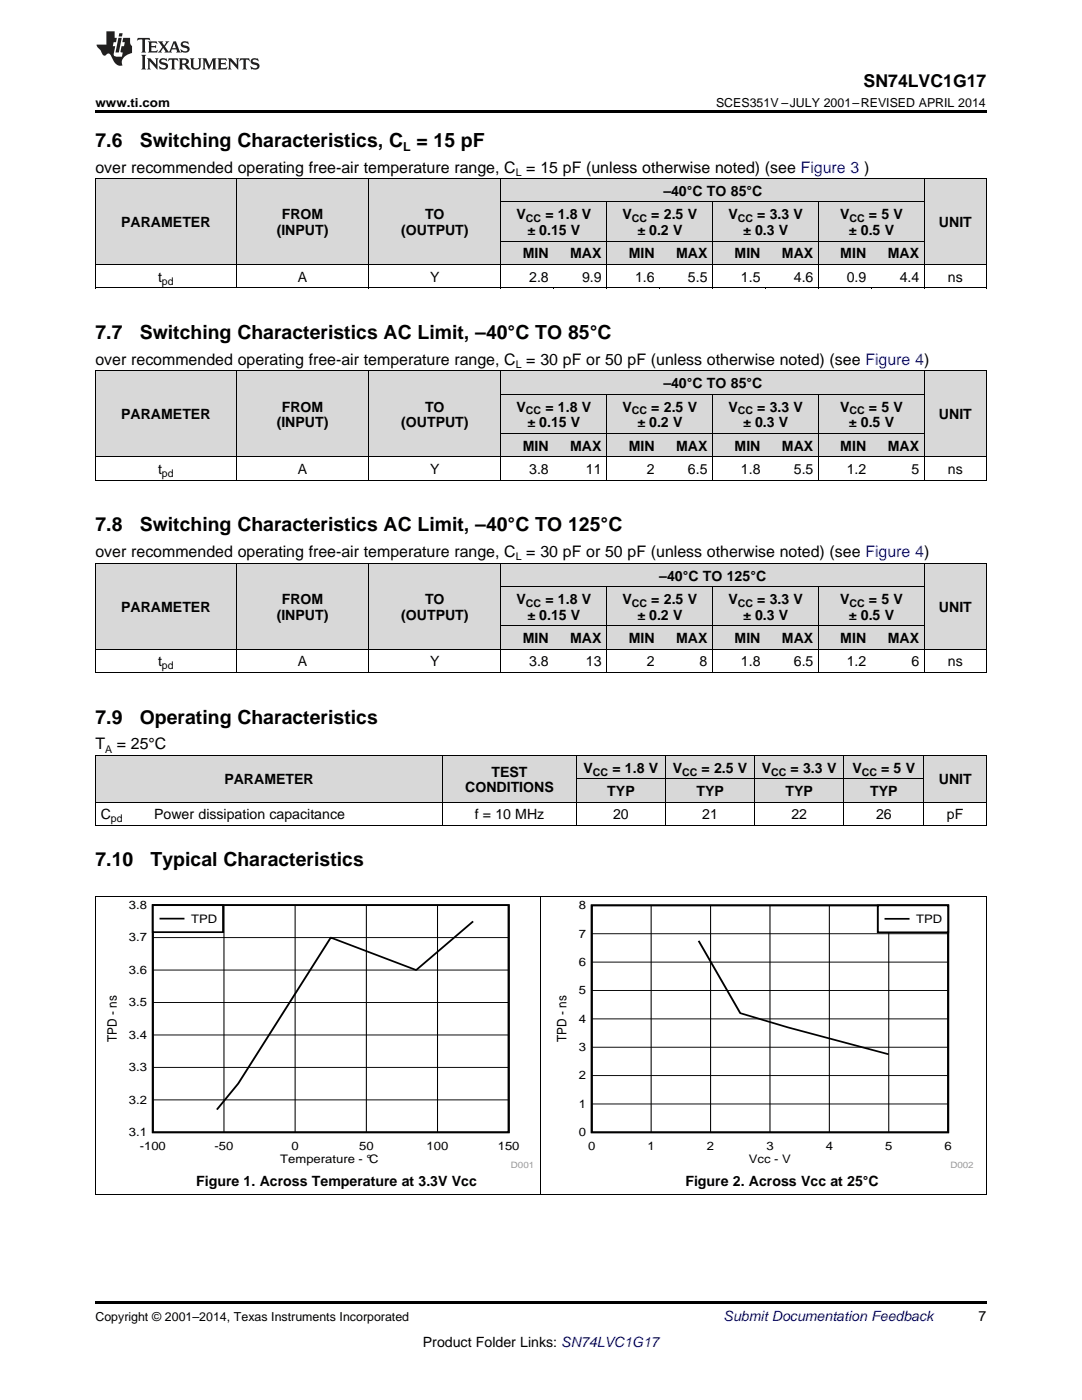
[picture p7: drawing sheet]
<svg xmlns="http://www.w3.org/2000/svg" width="216mm" height="279mm" viewBox="0 0 216 279" stroke-linecap="round" stroke-linejoin="round" font-family="sans-serif">
<g fill="#d8d8d8">
<path d="M19 150.8h10.7v9.4h-10.7z"/>
<path d="M29.7 150.8h26.7v9.4h-26.7z"/>
<path d="M56.4 150.8h32v9.4h-32z"/>
<path d="M88.4 150.8h26.6v9.4h-26.6z"/>
<path d="M115 155.5h17.8v4.7h-17.8z"/>
<path d="M132.8 155.5h17.8v4.7h-17.8z"/>
<path d="M150.6 155.5h17.8v4.7h-17.8z"/>
<path d="M168.4 155.5h16v4.7h-16z"/>
<path d="M184.4 150.8h12.4v9.4h-12.4z"/>
<path d="M115 150.8h17.8v4.7h-17.8z"/>
<path d="M132.8 150.8h17.8v4.7h-17.8z"/>
<path d="M150.6 150.8h17.8v4.7h-17.8z"/>
<path d="M168.4 150.8h16v4.7h-16z"/>
<path d="M19 112.5h28.2v17.1h-28.2z"/>
<path d="M47.2 112.5h26.4v17.1h-26.4z"/>
<path d="M73.6 112.5h26.4v17.1h-26.4z"/>
<path d="M100 125h10.6v4.6h-10.6z"/>
<path d="M110.6 125h10.5v4.6h-10.5z"/>
<path d="M121.1 125h10.6v4.6h-10.6z"/>
<path d="M131.7 125h10.6v4.6h-10.6z"/>
<path d="M142.3 125h10.5v4.6h-10.5z"/>
<path d="M152.8 125h10.6v4.6h-10.6z"/>
<path d="M163.4 125h10.6v4.6h-10.6z"/>
<path d="M174 125h10.5v4.6h-10.5z"/>
<path d="M184.5 112.5h12.3v17.1h-12.3z"/>
<path d="M100 117.1h10.6v7.9h-10.6z"/>
<path d="M110.6 117.1h10.5v7.9h-10.5z"/>
<path d="M121.1 117.1h10.6v7.9h-10.6z"/>
<path d="M131.7 117.1h10.6v7.9h-10.6z"/>
<path d="M142.3 117.1h10.5v7.9h-10.5z"/>
<path d="M152.8 117.1h10.6v7.9h-10.6z"/>
<path d="M163.4 117.1h10.6v7.9h-10.6z"/>
<path d="M174 117.1h10.5v7.9h-10.5z"/>
<path d="M100 112.5h10.6v4.6h-10.6z"/>
<path d="M110.6 112.5h10.5v4.6h-10.5z"/>
<path d="M121.1 112.5h10.6v4.6h-10.6z"/>
<path d="M131.7 112.5h10.6v4.6h-10.6z"/>
<path d="M142.3 112.5h10.5v4.6h-10.5z"/>
<path d="M152.8 112.5h10.6v4.6h-10.6z"/>
<path d="M163.4 112.5h10.6v4.6h-10.6z"/>
<path d="M174 112.5h10.5v4.6h-10.5z"/>
<path d="M19 74.1h28.2v17.1h-28.2z"/>
<path d="M47.2 74.1h26.4v17.1h-26.4z"/>
<path d="M73.6 74.1h26.4v17.1h-26.4z"/>
<path d="M100 86.6h10.6v4.6h-10.6z"/>
<path d="M110.6 86.6h10.5v4.6h-10.5z"/>
<path d="M121.1 86.6h10.6v4.6h-10.6z"/>
<path d="M131.7 86.6h10.6v4.6h-10.6z"/>
<path d="M142.3 86.6h10.5v4.6h-10.5z"/>
<path d="M152.8 86.6h10.6v4.6h-10.6z"/>
<path d="M163.4 86.6h10.6v4.6h-10.6z"/>
<path d="M174 86.6h10.5v4.6h-10.5z"/>
<path d="M184.5 74.1h12.3v17.1h-12.3z"/>
<path d="M100 78.7h10.6v7.9h-10.6z"/>
<path d="M110.6 78.7h10.5v7.9h-10.5z"/>
<path d="M121.1 78.7h10.6v7.9h-10.6z"/>
<path d="M131.7 78.7h10.6v7.9h-10.6z"/>
<path d="M142.3 78.7h10.5v7.9h-10.5z"/>
<path d="M152.8 78.7h10.6v7.9h-10.6z"/>
<path d="M163.4 78.7h10.6v7.9h-10.6z"/>
<path d="M174 78.7h10.5v7.9h-10.5z"/>
<path d="M100 74.1h10.6v4.6h-10.6z"/>
<path d="M110.6 74.1h10.5v4.6h-10.5z"/>
<path d="M121.1 74.1h10.6v4.6h-10.6z"/>
<path d="M131.7 74.1h10.6v4.6h-10.6z"/>
<path d="M142.3 74.1h10.5v4.6h-10.5z"/>
<path d="M152.8 74.1h10.6v4.6h-10.6z"/>
<path d="M163.4 74.1h10.6v4.6h-10.6z"/>
<path d="M174 74.1h10.5v4.6h-10.5z"/>
<path d="M19 35.7h28.2v17.1h-28.2z"/>
<path d="M47.2 35.7h26.4v17.1h-26.4z"/>
<path d="M73.6 35.7h26.4v17.1h-26.4z"/>
<path d="M100 48.2h10.6v4.6h-10.6z"/>
<path d="M110.6 48.2h10.5v4.6h-10.5z"/>
<path d="M121.1 48.2h10.6v4.6h-10.6z"/>
<path d="M131.7 48.2h10.6v4.6h-10.6z"/>
<path d="M142.3 48.2h10.5v4.6h-10.5z"/>
<path d="M152.8 48.2h10.6v4.6h-10.6z"/>
<path d="M163.4 48.2h10.6v4.6h-10.6z"/>
<path d="M174 48.2h10.5v4.6h-10.5z"/>
<path d="M184.5 35.7h12.3v17.1h-12.3z"/>
<path d="M100 40.4h10.6v7.8h-10.6z"/>
<path d="M110.6 40.4h10.5v7.8h-10.5z"/>
<path d="M121.1 40.4h10.6v7.8h-10.6z"/>
<path d="M131.7 40.4h10.6v7.8h-10.6z"/>
<path d="M142.3 40.4h10.5v7.8h-10.5z"/>
<path d="M152.8 40.4h10.6v7.8h-10.6z"/>
<path d="M163.4 40.4h10.6v7.8h-10.6z"/>
<path d="M174 40.4h10.5v7.8h-10.5z"/>
<path d="M100 35.7h10.6v4.7h-10.6z"/>
<path d="M110.6 35.7h10.5v4.7h-10.5z"/>
<path d="M121.1 35.7h10.6v4.7h-10.6z"/>
<path d="M131.7 35.7h10.6v4.7h-10.6z"/>
<path d="M142.3 35.7h10.5v4.7h-10.5z"/>
<path d="M152.8 35.7h10.6v4.7h-10.6z"/>
<path d="M163.4 35.7h10.6v4.7h-10.6z"/>
<path d="M174 35.7h10.5v4.7h-10.5z"/>
</g>
<path d="M19 259.7h177.8v.5h-177.8z" fill="#000"/>
<g fill="none" stroke="#000" stroke-width=".2">
<path d="M19.1 178.9v59.6M107.9 178.9v59.6M196.8 178.9v59.6M30.5 193.6h71M30.5 187.1h71M44.7 180.6v45.4M58.9 180.6v45.4M73.1 180.6v45.4M87.3 180.6v45.4M30.5 219.5h71M30.5 213h71M30.5 206.6h71"/>
<path d="M30.5 200.1h71M19 238.4h177.8"/>
</g>
<path d="M30.5 180.6h71v45.4h-71zM94.4 183.9l-11.4 9.7-17-6.5-18.5 29.2-4.2 5.1" fill="none" stroke="#000" stroke-width=".36"/>
<path d="M30.5 180.6h14v5.4h-14z" fill-rule="evenodd" fill="#fff"/>
<path d="M30.5 180.6h14v5.4h-14zM32 183.3h4.6M118.1 180.7h71.1v45.3h-71.1zM139.4 187.8l8.3 14.4 9.5 2.8 20.1 5.4" fill="none" stroke="#000" stroke-width=".36"/>
<path d="M118.1 197.7h71.1M118.1 192h71.1M118.1 186.3h71.1M129.9 180.7v45.3M141.8 180.7v45.3M153.6 180.7v45.3M165.5 180.7v45.3M177.3 180.7v45.3M118.1 214.7h71.1M118.1 209h71.1M118.1 203.3h71.1M118.1 220.3h71.1" fill="none" stroke="#000" stroke-width=".2"/>
<path d="M175.2 180.7h14v5.4h-14z" fill-rule="evenodd" fill="#fff"/>
<path d="M175.2 180.7h14v5.4h-14zM176.7 183.4h4.6" fill="none" stroke="#000" stroke-width=".36"/>
<g fill="none" stroke="#000" stroke-width=".2">
<path d="M19 35.6h177.8M19.1 35.7v21.8M47.1 35.7v21.8M73.5 35.7v21.8M100 35.7v21.8M184.4 35.7v21.8M196.8 35.7v21.8M19 57.4h177.8M19 52.8h177.8M100 48.1h84.5M100 40.3h84.5M121.1 40.3v17.2"/>
<path d="M142.2 40.3v17.2M163.3 40.3v17.2M19 74h177.8M19.1 74.1v21.8M47.1 74.1v21.8M73.5 74.1v21.8M100 74.1v21.8M100 78.7h84.5M121.1 78.7v17.2M142.2 78.7v17.2M163.3 78.7v17.2M184.4 74.1v21.8"/>
<path d="M196.8 74.1v21.8M19 95.8h177.8M19 91.2h177.8M100 86.5h84.5M19 112.4h177.8M19.1 112.5v21.8M47.1 112.5v21.8M73.5 112.5v21.8M100 112.5v21.8M100 117.1h84.5M121.1 117.1v17.2M142.2 117.1v17.2"/>
<path d="M163.3 117.1v17.2M184.4 112.5v21.8M196.8 112.5v21.8M19 134.2h177.8M19 129.6h177.8M100 124.9h84.5M19 150.8h177.8M19.1 150.8v14M88.3 150.8v14M115 150.8v14M115 155.5h69.4M132.8 150.8v14"/>
<path d="M150.5 150.8v14M168.3 150.8v14M184.3 150.8v14M196.8 150.8v14M19 178.8h177.8M19 164.8h177.8M19 160.1h177.8"/>
</g>
<g fill="#000">
<path d="M19 22h177.8v.5h-177.8zM19 57.5h.2zM73.5 57.5h.1zM99.9 57.5h.1zM110.5 57.5h.1zM121 57.5h.1zM131.6 57.5h.1zM142.2 57.5h.1zM152.7 57.5h.1zM163.3 57.5h.1zM173.8 57.5h.2zM184.4 57.5h.1z"/>
<path d="M196.7 57.5h.1z"/>
</g>
<g fill="#231f20">
<path d="M27.5 7.6l-.1 .5 .4-.2h.6v.1v2.1l-.2 .4h1l-.3-.4v-2.1l.1-.1h.5l.5 .2-.2-.5zM29.5 8.3l.2 .3v1.5l-.2 .4h1.8l.2-.6a1.04 1.04 0 0 1-1.3 .2v-.7h.6l.3 .2v-.6l-.3 .2h-.6v-.6l.8-.1 .4 .3-.2-.5zM31.5 8.3l.9 1.1-.9 1.1h.8l-.2-.2 .5-.7 .4 .7-.2 .2h1.5l-.1-.2 .1-.4h.9l.1 .4-.2 .2h1l-.3-.3-.7-1.9h-.5l-.9 2-.8-1 .9-1h-.8l.1 .3-.3 .5-.4-.6 .2-.2zM34.7 8.6l.4 1h-.7zM36.3 8.4a.63 .63 0 0 0-.2 .7 .63 .63 0 0 0 .6 .4l.6 .2 .1 .2a.75 .75 0 0 1-.7 .4 .75 .75 0 0 1-.6-.5l.1 .7 .1-.1a1.11 1.11 0 0 0 1.5-.6 1.13 1.13 0 0 0-1.2-.8l-.1-.4a1.04 1.04 0 0 1 1.2 .2l-.2-.5-.1 .1-.5-.2zM28.2 10.9l.2 .4v2.2l-.2 .4h1l-.3-.4v-2.2l.3-.4zM29.3 11.6l.3 .4v1.5l-.3 .4h.8l-.2-.4v-1.3l1.5 1.7v-1.9l.2-.4h-.7l.2 .4v.9l-1.1-1.3zM32 11.8a.62 .62 0 0 0-.2 .7 .62 .62 0 0 0 .6 .4l.6 .1 .1 .3a.76 .76 0 0 1-.7 .3 .76 .76 0 0 1-.6-.4l.1 .7 .1-.1a1.11 1.11 0 0 0 1.5-.6 1.13 1.13 0 0 0-1.2-.8l-.1-.4a1.04 1.04 0 0 1 1.2 .2l-.2-.6-.1 .1-.5-.1zM33.7 11.6l-.2 .6a.61 .61 0 0 1 .8-.3v1.6l-.2 .4h.9l-.2-.4v-1.6a.63 .63 0 0 1 .8 .3l-.2-.6zM35.6 11.6l.3 .4v1.5l-.3 .4h1l-.2-.2v-.8l.5 .2a.76 .76 0 0 0 1.2 .7l-1-1a.58 .58 0 0 0 .6-.5 .58 .58 0 0 0-.5-.6zM36.4 11.9h.1a.45 .45 0 0 1 .5 .1 .45 .45 0 0 1 .1 .5l-.7 .2zM37.9 11.6l.2 .2a2.17 2.17 0 0 0 .3 1.9 .99 .99 0 0 0 1.6-.6v-1.1l.2-.4h-.7l.2 .2a1.92 1.92 0 0 1-.2 1.8 .6 .6 0 0 1-.9-.5v-1.1l.2-.4zM40.4 11.6l.2 .4v1.5l-.2 .4h.7l-.2-.4v-1.4l.8 1.8 .8-1.8v1.4l-.2 .4h.9l-.2-.4v-1.5l.2-.4h-.8l-.6 1.5-.6-1.5zM43.4 11.6l.2 .4v1.5l-.2 .4h1.8l.2-.6a1.04 1.04 0 0 1-1.3 .1v-.6h.5l.4 .2v-.6l-.4 .2h-.5v-.7h.8l.3 .3-.1-.6zM45.5 11.6l.2 .4v1.5l-.2 .4h.7l-.2-.4v-1.3l1.5 1.7v-1.9l.2-.4h-.7l.2 .4v.9l-1.1-1.3zM47.9 11.6l-.1 .6a.61 .61 0 0 1 .8-.3v1.6l-.3 .4h1l-.3-.4 .1-1.6a.63 .63 0 0 1 .7 .3l-.1-.6zM50.2 11.8a.62 .62 0 0 0-.2 .7 .62 .62 0 0 0 .6 .4l.6 .1 .2 .3a.76 .76 0 0 1-.8 .3 .76 .76 0 0 1-.6-.4l.1 .7 .2-.1a1.11 1.11 0 0 0 1.5-.6 1.13 1.13 0 0 0-1.3-.8l-.1-.4a1.04 1.04 0 0 1 1.2 .2l-.1-.6-.2 .1-.5-.1z"/>
<path d="M21.2 6.3v2.6h-1.9l.1 .4 .7 .9a.91 .91 0 0 0 1 .8 .56 .56 0 0 1 .5-.3 .56 .56 0 0 1 .5 .3l.4 .8a1.53 1.53 0 0 0 1.9 1.2 1.54 1.54 0 0 1 1-2.1l.9-.3v-1.4a1.52 1.52 0 0 1-.3-1.6h-1.4l-.2 .8h.5l-.2 .8h-.4l-.2 1v.2l.4 .1-.2 .8a1.93 1.93 0 0 1-1.6-.3l.3-1.8h-.5l.2-.8h.4l.2-.8h-.4v-1.3zM23.6 7.6l-.6 2.9h.7l.6-2.9zM23.8 6.6l-.1 .7h.6l.2-.7z"/>
</g>
<g font-size="3.9">
<text x="19" y="29.3">7.6</text>
<text x="27.9" y="29.3">Switching Characteristics, C = 15 pF</text>
<text x="19" y="67.7">7.7</text>
<text x="27.9" y="67.7">Switching Characteristics AC Limit, –40°C TO 85°C</text>
<text x="19" y="106">7.8</text>
<text x="27.9" y="106">Switching Characteristics AC Limit, –40°C TO 125°C</text>
<text x="19" y="144.4">7.9</text>
<text x="27.9" y="144.4">Operating Characteristics</text>
<text x="19" y="172.9">7.10</text>
<text x="30.1" y="172.9">Typical Characteristics</text>
</g>
<text font-size="3.5" x="172.3" y="17.3">SN74LVC1G17</text>
<g font-size="3.2">
<text x="19" y="34.4">over recommended operating free-air temperature range, C = 15 pF (unless otherwise noted) (see Figure 3 )</text>
<text x="19" y="72.8">over recommended operating free-air temperature range, C = 30 pF or 50 pF (unless otherwise noted) (see Figure 4)</text>
<text x="19" y="111.2">over recommended operating free-air temperature range, C = 30 pF or 50 pF (unless otherwise noted) (see Figure 4)</text>
<text x="19" y="149.6">T</text>
<text x="23.3" y="149.6">= 25°C</text>
</g>
<g font-size="2.8">
<text x="132.4" y="39.1">–40°C TO 85°C</text>
<text x="24.2" y="45.3">PARAMETER</text>
<text x="55.2" y="46.9">(INPUT)</text>
<text x="56.2" y="43.7">FROM</text>
<text x="80" y="46.9">(OUTPUT)</text>
<text x="84.8" y="43.7">TO</text>
<text x="103.1" y="43.7">V</text>
<text x="105.2" y="46.9">± 0.15 V</text>
<text x="108.8" y="43.7">=</text>
<text x="111.3" y="43.7">1.8 V</text>
<text x="124.2" y="43.7">V</text>
<text x="127.2" y="46.9">± 0.2 V</text>
<text x="130" y="43.7">=</text>
<text x="132.5" y="43.7">2.5 V</text>
<text x="145.3" y="43.7">V</text>
<text x="148.3" y="46.9">± 0.3 V</text>
<text x="151.1" y="43.7">=</text>
<text x="153.6" y="43.7">3.3 V</text>
<text x="167.6" y="43.7">V</text>
<text x="169.4" y="46.9">± 0.5 V</text>
<text x="173.4" y="43.7">= 5 V</text>
<text x="187.4" y="45.3">UNIT</text>
<text x="104.3" y="51.6">MIN</text>
<text x="113.8" y="51.6">MAX</text>
<text x="125.4" y="51.6">MIN</text>
<text x="134.9" y="51.6">MAX</text>
<text x="146.6" y="51.6">MIN</text>
<text x="156" y="51.6">MAX</text>
<text x="167.7" y="51.6">MIN</text>
<text x="177.2" y="51.6">MAX</text>
<text x="31.5" y="56.2">t</text>
<text x="59.4" y="56.2">A</text>
<text x="85.8" y="56.2">Y</text>
<text x="105.6" y="56.2">2.8</text>
<text x="116.1" y="56.2">9.9</text>
<text x="126.7" y="56.2">1.6</text>
<text x="137.3" y="56.2">5.5</text>
<text x="147.8" y="56.2">1.5</text>
<text x="158.4" y="56.2">4.6</text>
<text x="168.9" y="56.2">0.9</text>
<text x="179.5" y="56.2">4.4</text>
<text x="189.2" y="56.2">ns</text>
<text x="132.4" y="77.5">–40°C TO 85°C</text>
<text x="24.2" y="83.7">PARAMETER</text>
<text x="56.2" y="82.1">FROM</text>
<text x="84.8" y="82.1">TO</text>
<text x="103.1" y="82.1">V</text>
<text x="108.8" y="82.1">=</text>
<text x="111.3" y="82.1">1.8 V</text>
<text x="124.2" y="82.1">V</text>
<text x="130" y="82.1">=</text>
<text x="132.5" y="82.1">2.5 V</text>
<text x="145.3" y="82.1">V</text>
<text x="151.1" y="82.1">=</text>
<text x="153.6" y="82.1">3.3 V</text>
<text x="167.6" y="82.1">V</text>
<text x="173.4" y="82.1">= 5 V</text>
<text x="187.4" y="83.7">UNIT</text>
<text x="55.2" y="85.3">(INPUT)</text>
<text x="80" y="85.3">(OUTPUT)</text>
<text x="104.3" y="90">MIN</text>
<text x="105.2" y="85.3">± 0.15 V</text>
<text x="113.8" y="90">MAX</text>
<text x="125.4" y="90">MIN</text>
<text x="127.2" y="85.3">± 0.2 V</text>
<text x="134.9" y="90">MAX</text>
<text x="146.6" y="90">MIN</text>
<text x="148.3" y="85.3">± 0.3 V</text>
<text x="156" y="90">MAX</text>
<text x="167.7" y="90">MIN</text>
<text x="169.4" y="85.3">± 0.5 V</text>
<text x="177.2" y="90">MAX</text>
<text x="31.5" y="94.6">t</text>
<text x="59.4" y="94.6">A</text>
<text x="85.8" y="94.6">Y</text>
<text x="105.6" y="94.6">3.8</text>
<text x="116.9" y="94.6">11</text>
<text x="129" y="94.6">2</text>
<text x="137.3" y="94.6">6.5</text>
<text x="147.8" y="94.6">1.8</text>
<text x="158.4" y="94.6">5.5</text>
<text x="168.9" y="94.6">1.2</text>
<text x="181.9" y="94.6">5</text>
<text x="189.2" y="94.6">ns</text>
<text x="131.6" y="115.9">–40°C TO 125°C</text>
<text x="24.2" y="122.1">PARAMETER</text>
<text x="55.2" y="123.7">(INPUT)</text>
<text x="56.2" y="120.5">FROM</text>
<text x="80" y="123.7">(OUTPUT)</text>
<text x="84.8" y="120.5">TO</text>
<text x="103.1" y="120.5">V</text>
<text x="105.2" y="123.7">± 0.15 V</text>
<text x="108.8" y="120.5">=</text>
<text x="111.3" y="120.5">1.8 V</text>
<text x="124.2" y="120.5">V</text>
<text x="127.2" y="123.7">± 0.2 V</text>
<text x="130" y="120.5">=</text>
<text x="132.5" y="120.5">2.5 V</text>
<text x="145.3" y="120.5">V</text>
<text x="148.3" y="123.7">± 0.3 V</text>
<text x="151.1" y="120.5">=</text>
<text x="153.6" y="120.5">3.3 V</text>
<text x="167.6" y="120.5">V</text>
<text x="169.4" y="123.7">± 0.5 V</text>
<text x="173.4" y="120.5">= 5 V</text>
<text x="187.4" y="122.1">UNIT</text>
<text x="104.3" y="128.3">MIN</text>
<text x="113.8" y="128.3">MAX</text>
<text x="125.4" y="128.3">MIN</text>
<text x="134.9" y="128.3">MAX</text>
<text x="146.6" y="128.3">MIN</text>
<text x="156" y="128.3">MAX</text>
<text x="167.7" y="128.3">MIN</text>
<text x="177.2" y="128.3">MAX</text>
<text x="31.5" y="133">t</text>
<text x="59.4" y="133">A</text>
<text x="85.8" y="133">Y</text>
<text x="105.6" y="133">3.8</text>
<text x="116.9" y="133">13</text>
<text x="129" y="133">2</text>
<text x="139.6" y="133">8</text>
<text x="147.8" y="133">1.8</text>
<text x="158.4" y="133">6.5</text>
<text x="168.9" y="133">1.2</text>
<text x="181.9" y="133">6</text>
<text x="189.2" y="133">ns</text>
<text x="98.1" y="155">TEST</text>
<text x="116.5" y="154.2">V</text>
<text x="122.2" y="154.2">= 1.8 V</text>
<text x="134.2" y="154.2">V</text>
<text x="140" y="154.2">= 2.5 V</text>
<text x="152" y="154.2">V</text>
<text x="157.8" y="154.2">= 3.3 V</text>
<text x="170.1" y="154.2">V</text>
<text x="175.8" y="154.2">= 5 V</text>
<text x="44.8" y="156.6">PARAMETER</text>
<text x="92.8" y="158.2">CONDITIONS</text>
<text x="121.2" y="158.9">TYP</text>
<text x="139" y="158.9">TYP</text>
<text x="156.7" y="158.9">TYP</text>
<text x="173.6" y="158.9">TYP</text>
<text x="187.3" y="156.6">UNIT</text>
<text x="20.1" y="163.5">C</text>
<text x="30.8" y="163.5">Power dissipation capacitance</text>
<text x="94.7" y="163.5">f = 10 MHz</text>
<text x="122.3" y="163.5">20</text>
<text x="140.1" y="163.5">21</text>
<text x="157.9" y="163.5">22</text>
<text x="174.8" y="163.5">26</text>
<text x="188.9" y="163.5">pF</text>
<text x="39.2" y="236.7">Figure 1. Across Temperature at 3.3V Vcc</text>
<text x="136.8" y="236.7">Figure 2. Across Vcc at 25°C</text>
<text x="195.3" y="263.6">7</text>
<text x="84.4" y="268.9">Product Folder Links: SN74LVC1G17</text>
</g>
<text font-size="2.8" fill="#0000c8" x="144.4" y="263.6">Submit Documentation Feedback</text>
<g font-size="2.6">
<text x="23.3" y="207.9" transform="rotate(-90 23.3 207.9)">TPD - ns</text>
<text x="113.1" y="208" transform="rotate(-90 113.1 208)">TPD - ns</text>
</g>
<g font-size="2.5">
<text x="19" y="21.4">www.ti.com</text>
<text x="142.9" y="21.4">SCES351V –JULY 2001–REVISED APRIL 2014</text>
<text x="80.4" y="30.1">L</text>
<text x="19" y="263.6">Copyright © 2001–2014, Texas Instruments Incorporated</text>
</g>
<g font-size="2.4">
<text x="25.7" y="181.4">3.8</text>
<text x="38.2" y="184.2">TPD</text>
<text x="25.7" y="187.9">3.7</text>
<text x="25.7" y="194.4">3.6</text>
<text x="25.7" y="200.8">3.5</text>
<text x="25.7" y="207.3">3.4</text>
<text x="25.7" y="213.8">3.3</text>
<text x="25.7" y="220.3">3.2</text>
<text x="25.7" y="226.7">3.1</text>
<text x="27.9" y="229.4">-100</text>
<text x="42.8" y="229.4">-50</text>
<text x="55.9" y="232.1">Temperature - °C</text>
<text x="58.2" y="229.4">0</text>
<text x="71.7" y="229.4">50</text>
<text x="85.1" y="229.4">100</text>
<text x="99.3" y="229.4">150</text>
</g>
<g font-size="2.3">
<text x="115.5" y="181.5">8</text>
<text x="182.8" y="184.2">TPD</text>
<text x="115.5" y="187.1">7</text>
<text x="115.5" y="192.8">6</text>
<text x="115.5" y="198.4">5</text>
<text x="115.5" y="209.8">3</text>
<text x="115.5" y="204.1">4</text>
<text x="115.5" y="215.4">2</text>
<text x="115.5" y="221.1">1</text>
<text x="115.5" y="226.8">0</text>
<text x="117.4" y="229.4">0</text>
<text x="129.2" y="229.4">1</text>
<text x="141.1" y="229.4">2</text>
<text x="149.4" y="232.1">Vcc - V</text>
<text x="152.9" y="229.4">3</text>
<text x="164.8" y="229.4">4</text>
<text x="176.6" y="229.4">5</text>
<text x="188.5" y="229.4">6</text>
</g>
<g font-size="2.1">
<text x="102.9" y="35.1">L</text>
<text x="105" y="44.3">CC</text>
<text x="126.1" y="44.3">CC</text>
<text x="147.2" y="44.3">CC</text>
<text x="169.5" y="44.3">CC</text>
<text x="32.3" y="56.8">pd</text>
<text x="102.9" y="73.4">L</text>
<text x="105" y="82.7">CC</text>
<text x="126.1" y="82.7">CC</text>
<text x="147.2" y="82.7">CC</text>
<text x="169.5" y="82.7">CC</text>
<text x="32.3" y="95.2">pd</text>
<text x="102.9" y="111.8">L</text>
<text x="105" y="121.1">CC</text>
<text x="126.1" y="121.1">CC</text>
<text x="147.2" y="121.1">CC</text>
<text x="169.5" y="121.1">CC</text>
<text x="32.3" y="133.6">pd</text>
<text x="21" y="150.2">A</text>
<text x="118.3" y="154.8">CC</text>
<text x="136.1" y="154.8">CC</text>
<text x="153.9" y="154.8">CC</text>
<text x="171.9" y="154.8">CC</text>
<text x="22.1" y="164.1">pd</text>
</g>
<g font-size="1.8" fill="#999">
<text x="101.9" y="233.1">D001</text>
<text x="189.6" y="233.1">D002</text>
</g>
</svg>
